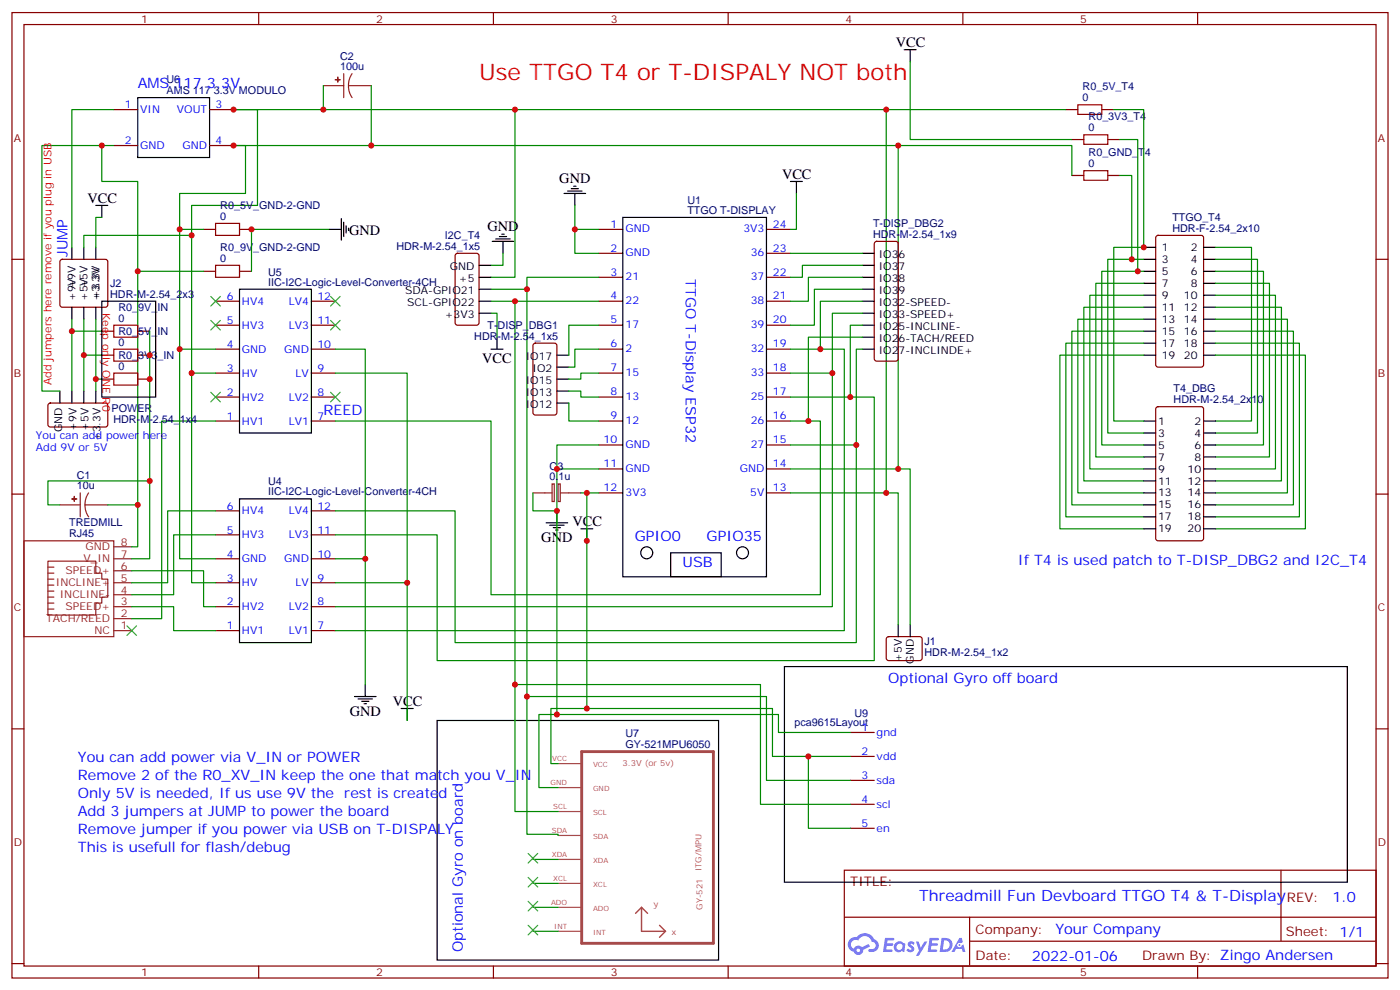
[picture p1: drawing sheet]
<svg xmlns="http://www.w3.org/2000/svg" width="412mm" height="292mm" viewBox="0 0 412 292" stroke-linecap="round" stroke-linejoin="round" font-family="sans-serif">
<g fill="none" stroke="#870000" stroke-width=".35">
<path d="M3.5 3.7h405.4v284.3h-405.4zM7.1 7.2h398.2v277.3h-398.2zM76.2 3.7v3.5M145.3 3.7v3.5M214.5 3.7v3.5M283.6 3.7v3.5M352.8 3.7v3.5M3.5 76.4h3.6M405.3 76.4h3.6M3.5 145.5h3.6M405.3 145.5h3.6M3.5 214.7h3.6"/>
<path d="M405.3 214.7h3.6M248.7 256.3h156.6v28.2h-156.6zM377.3 256.3v20.9M248.7 270.1h156.5M285.6 277.2h119.6M285.6 270.1v14.2M3.5 283.8h3.6M76.2 284.5v3.5M145.3 284.5v3.5M214.5 284.5v3.5M283.6 284.5v3.5M352.8 284.5v3.5"/>
<path d="M405.3 283.8h3.6"/>
</g>
<g fill="#5487ff">
<path d="M267.7 277.5a1.22 1.22 0 0 1 1.7 .2l-.4 .6a.47 .47 0 0 0-.3-.4 .47 .47 0 0 0-.5 .2l.1 .2a1.14 1.14 0 0 1 .8 1.8 1.14 1.14 0 0 1-1.9 0l-.2-.2 .5-.6 .7 .5a.29 .29 0 0 0 .3-.3 .29 .29 0 0 0-.2-.3 1.04 1.04 0 0 1-.6-1.7z"/>
<path d="M260.7 276.2h2.4l.3 .2-.2 .5-1.8 .1-.1 .8h1.5l.3 .4-.3 .4h-1.6l-.2 1.1h1.7l.2 .3-.2 .3-2.6 .1z"/>
<path d="M273.8 276.2h2.4l.3 .2-.1 .5-1.8 .1-.2 .8h1.6l.3 .4-.4 .4-1.6-.1-.1 1.1 1.7 .1 .2 .3-.2 .3-2.6 .1z"/>
<path d="M282.6 276.2h.7l.3 1.3-.6 .3a.69 .69 0 0 0-1 .3 .69 .69 0 0 0 .4 .9 .69 .69 0 0 0 .9-.6l.5-.2 .6 2.2h-.8l-.2-.9h-1.8l-.5 .9h-.8z"/>
<path d="M269.8 277.3h.8l.6 1.8 1.1-1.8h.9l-2.6 4.2h-.8l.9-1.5z"/>
<path d="M277.4 276.2l-.6 4.2h1.3a2.11 2.11 0 0 0 2.5-2.1 2.11 2.11 0 0 0-2.5-2.1zM278.1 277a1.39 1.39 0 0 1 1.7 1.4 1.39 1.39 0 0 1-1.8 1.2h-.3z"/>
<path d="M263.7 277.8a1.54 1.54 0 0 0-.1 2.2 1.54 1.54 0 0 0 2.2 .1l.6 .3 .3-2.3-.2-.3h-.4a1.49 1.49 0 0 0-2.4 0zM264 278.8a.94 .94 0 0 1 1.8 0 .94 .94 0 0 1-1.8 0z"/>
<path d="M250.4 276.6a2.18 2.18 0 0 0 1.1 3.7 1.44 1.44 0 0 0 1.6 .9 1.44 1.44 0 0 0 1.2-1.4l2-1.1-.5-.7-1.9 1a1.47 1.47 0 0 0-2.4 .4 1.39 1.39 0 0 1-.7-1.9 1.39 1.39 0 0 1 2-.5 2.12 2.12 0 0 1 2.2-1.3 2.12 2.12 0 0 1 1.9 1.7 1.14 1.14 0 0 1 1.1 1.4 1.14 1.14 0 0 1-1.7 .7 .43 .43 0 0 0-.5 .4 .43 .43 0 0 0 .4 .5 1.98 1.98 0 0 0 2.5-1.2 1.98 1.98 0 0 0-1.2-2.6 3.1 3.1 0 0 0-5.3-.6l-.9 .1zM252.3 279.9a.55 .55 0 0 1 1.1 0 .55 .55 0 0 1-1.1 0z"/>
<circle cx="282.6" cy="278.3" r=".26"/>
</g>
<g fill="none" stroke="#000" stroke-width=".35">
<path d="M266.3 14.6h3.6M268.1 14.6v3.6M40.6 28.8h21.1v17.6h-21.1zM166.2 57h6.3M167.2 56.3h4.2M168.3 55.6h2.1M169 54.9h.7M169.3 57v3.5M232.8 53.4h3.6M234.6 53.4v3.6M21.2 72.8v3.6M24.7 72.8v3.6"/>
<path d="M28.2 72.8v3.6M28.2 60.5h3.5M30 60.5v3.5M97 67.6h3.5M100.5 64.4v6.3M101.2 65.4v4.3M102 66.5v2.1M102.7 67.2v.7M141.1 78.1h3.5M145 71.1h6.3M146 70.4h4.3M147.1 69.7h2.1"/>
<path d="M147.8 69h.7M148.2 71.1v3.5M183.4 64h42.4v105.9h-42.4zM254 78.1h3.5M254 74.6h3.5M336.9 72.8h3.5M336.9 76.4h3.5M336.9 79.9h3.5M354.5 72.8h3.6M354.5 76.4h3.6M354.5 79.9h3.6M21.2 90.5v3.5"/>
<path d="M24.7 90.5v3.5M28.2 90.5v3.5M30 88.7h15.9v28.2h-15.9zM70.6 85.2h21.1v42.3h-21.1zM141.1 81.7h3.5M141.1 85.2h3.5M141.1 88.7h3.5M141.1 92.3h3.5M146.4 99.3v3.5M254 81.7h3.5M254 85.2h3.5M254 88.7h3.5"/>
<path d="M254 92.3h3.5M254 95.8h3.5M254 99.3h3.5M336.9 83.4h3.5M336.9 87h3.5M336.9 90.5h3.5M336.9 94h3.5M336.9 97.5h3.5M354.5 83.4h3.6M354.5 87h3.6M354.5 90.5h3.6M354.5 94h3.6"/>
<path d="M354.5 97.5h3.6M17.6 115.2v3.5M21.2 115.2v3.5M24.7 115.2v3.5M28.2 115.2v3.5M144.6 102.8h3.6M164 104.6h3.6M164 108.1h3.6M164 111.7h3.6M164 115.2h3.6M164 118.7h3.6M254 102.8h3.5"/>
<path d="M336.9 101.1h3.5M336.9 104.6h3.5M354.5 101.1h3.6M354.5 104.6h3.6M336.9 124h3.5M336.9 127.5h3.5M336.9 131.1h3.5M336.9 134.6h3.5M336.9 138.1h3.5M354.5 124h3.6M354.5 127.5h3.6M354.5 131.1h3.6"/>
<path d="M354.5 134.6h3.6M354.5 138.1h3.6M70.6 146.9h21.1v42.4h-21.1zM160.9 154h6.3M161.9 154.7h4.3M163 155.4h2.1M163.7 156.1h.7M164 150.5v3.5M171.1 155.8h3.5M172.9 155.8v3.5M336.9 155.8h3.5M336.9 141.6h3.5"/>
<path d="M336.9 145.2h3.5M336.9 148.7h3.5M336.9 152.2h3.5M354.5 155.8h3.6M354.5 141.6h3.6M354.5 145.2h3.6M354.5 148.7h3.6M354.5 152.2h3.6M197.6 162.8h14.9v7.1h-14.9zM231.1 196.3h165.8v63.5h-165.8zM264.6 184v3.5M268.1 184v3.5"/>
<path d="M104.4 205.1h6.4M105.5 205.8h4.2M106.5 206.6h2.2M107.2 207.3h.7M107.6 201.6v3.5M118.2 208.7h3.5M119.9 208.7v3.5M128.8 212.2h82.9v70.6h-82.9z"/>
<circle cx="190.5" cy="162.8" r="1.76"/>
<circle cx="218.7" cy="162.8" r="1.76"/>
</g>
<g fill="none" stroke="#870000" stroke-width=".35">
<path d="M33.5 32.3h7.1M61.7 32.3h7.1M314 32.3h3.5M324.6 32.3h3.5M33.5 42.9h7.1M61.7 42.9h7.1M315.7 41.1h3.6M315.7 51.7h3.6M326.3 41.1h3.5M326.3 51.7h3.5M17.9 76.6l.4-.2h12.7l.5 .2 .2 .5v12.7l-.2 .5-.5 .2h-12.7l-.5-.2-.2-.5v-12.7zM60 67.6h3.5"/>
<path d="M60 79.9h3.5M70.6 67.6h3.5M70.6 79.9h3.5M134.3 74.8l.5-.2h5.6l.7 .4v20.1l-.5 .6-5.8 .1-.7-.5v-20zM176.4 67.6h7M176.4 74.6h7M225.8 67.6h7M225.8 74.6h7M257.8 71.3l.4-.2h5.7l.5 .2 .2 .5v33.9l-.3 .5-.4 .2h-5.7l-.5-.3-.2-.4v-33.9zM340.7 69.5l.4-.2h12.7l.7 .5v37.6l-.4 .7h-13l-.6-.4-.1-37.7zM30 97.5h3.5M40.6 97.5h3.5"/>
<path d="M63.5 88.7h7.1M63.5 95.8h7.1M91.7 88.7h7.1M91.7 95.8h7.1M176.4 81.7h7M176.4 88.7h7M176.4 95.8h7M225.8 81.7h7M225.8 88.7h7M225.8 95.8h7M14.3 118.9l.5-.2 16.5 .1 .4 .6v5.9l-.7 .5-16.5-.1-.4-.6v-5.7zM30 104.6h3.5"/>
<path d="M30 111.7h3.5M40.6 104.6h3.5M40.6 111.7h3.5M63.5 102.8h7.1M63.5 109.9h7.1M63.5 116.9h7.1M91.7 102.8h7.1M91.7 109.9h7.1M91.7 116.9h7.1M157.2 101.3l.5-.2h5.6l.7 .4v20l-.4 .7h-5.9l-.7-.4v-20zM176.4 102.8h7M176.4 109.9h7"/>
<path d="M176.4 116.9h7M225.8 102.8h7M225.8 109.9h7M225.8 116.9h7M340.7 120l.4-.2h12.7l.7 .4v38.4l-.4 .6-13 .1-.6-.5-.1-38.3zM63.5 124h7.1M91.7 124h7.1M176.4 124h7M176.4 131.1h7M176.4 138.1h7M225.8 124h7M225.8 131.1h7"/>
<path d="M225.8 138.1h7M63.5 157.5h7.1M63.5 150.5h7.1M91.7 157.5h7.1M91.7 150.5h7.1M176.4 145.2h7M225.8 145.2h7M63.5 178.7h7.1M63.5 171.6h7.1M63.5 164.6h7.1M91.7 178.7h7.1M91.7 171.6h7.1"/>
<path d="M91.7 164.6h7.1M63.5 185.7h7.1M91.7 185.7h7.1M261.3 187.7l.5-.2 9.4 .1 .4 .6v5.9l-.7 .5-9.4-.1-.4-.6v-5.7zM250.5 215.7h7M250.5 222.8h7M250.5 229.8h7M250.5 236.9h7M250.5 243.9h7"/>
</g>
<g fill="none" stroke="#008700" stroke-width=".35">
<path d="M268.1 18.2v22.9h47.6M33.5 32.3h-12.3v40.5M95.2 25.2v7.1M109.4 25.2v17.7M151.7 32.3v49.4h-7.1M261.1 32.3h52.9M328.1 32.3h8.8v40.5h-8.8v51.2h8.8M30 42.9h-17.7v72.3h5.3M33.5 42.9h-3.5v10.5h10.6v107.6h-1.8M234.6 57v10.6h-1.8M264.6 42.9h51.1v8.8M329.8 51.7h3.6v24.7"/>
<path d="M329.8 41.1h5.3v38.8M30 64h-1.8v8.8M40.6 79.9h19.4M52.9 67.6h7.1M56.4 69.3h-31.7v3.5M97 67.6h-22.9v12.3M148.2 74.6v3.5h-3.6M169.3 60.5v7.1h7.1M169.3 67.6v7h7.1M232.8 74.6h21.2M254 78.1h-17.6v3.6h-3.6M336.9 76.4h-10.6v51.1h10.6"/>
<path d="M336.9 79.9h-12.3v51.2h12.3M358.1 72.8h10.6v51.2h-10.6M358.1 76.4h12.3v51.1h-12.3M358.1 79.9h14.1v51.2h-14.1M21.2 94v21.2M21.2 97.5h8.8M24.7 94v21.2M28.2 94v21.2M44.1 97.5v44.1M144.6 92.3h1.8v7M144.6 88.7h7.1M144.6 85.2h10.6"/>
<path d="M176.4 81.7h-21.2v123.4M176.4 88.7h-24.7v112.9M176.4 95.8h-8.8v8.8M254 81.7h-15.9v7h-5.3M254 85.2h-14.1v10.6h-7.1M254 88.7h-12.3v14.1M254 92.3h-8.8v17.6M254 95.8h-3.5v21.1M254 99.3h-15.9v24.7M336.9 83.4h-14.1v51.2h14.1M336.9 87h-15.9v51.1h15.9M336.9 90.5h-17.6v51.1h17.6"/>
<path d="M336.9 94h-19.4v51.2h19.4M336.9 97.5h-21.2v51.2h21.2M358.1 83.4h15.8v51.2h-15.8M358.1 87h17.6v51.1h-17.6M358.1 90.5h19.4v51.1h-19.4M358.1 94h21.1v51.2h-21.1M358.1 97.5h22.9v51.2h-22.9M24.7 104.6h5.3M28.2 111.7h1.8M52.9 102.8h10.6M56.4 109.9h7.1M98.8 102.8h8.8v61.8"/>
<path d="M98.8 109.9h21.1v102.3M167.6 115.2h3.5v1.7h5.3M167.6 118.7v5.3h8.8M176.4 102.8h-7.1v5.3h-1.7M176.4 109.9h-5.3v1.8h-3.5M232.8 109.9h12.4v68.8h-146.4M232.8 102.8h15.9v82.9h-149.9M232.8 116.9h24.7v77.7h-128.7v-37.1h-30M254 102.8h-1.8v28.3M336.9 101.1h-22.9v51.1h22.9M336.9 104.6h-24.7v51.2h24.7M358.1 101.1h24.7v51.1h-24.7"/>
<path d="M358.1 104.6h26.4v51.2h-26.4M63.5 124h-15.9v58.2h-8.8M98.8 124h45.8v51.2h97.1v-51.2h-8.9M176.4 138.1h-12.4v72.3M176.4 131.1h-12.4v7M232.8 138.1h31.8v-95.2h-195.8h3.5v14.1h-19.4v107.6h10.6M232.8 131.1h19.4v58.2h-118.1v-38.8h-35.3M264.6 138.1h3.5v45.9M17.6 148.7h-3.5v-7.1h30v23h-5.3M31.7 148.7h8.9M63.5 157.5h-12.3v17.7h-12.4M63.5 150.5h-14.1v21.1h-10.6"/>
<path d="M157 145.2v5.3h7M171.1 145.2h1.8M176.4 145.2h-3.5v63.5M232.8 145.2h28.3v-112.9h-192.3h7v28.2h-19.4v111.1h7.1M261.1 145.2h3.5v38.8M38.8 178.7h12.4v7h12.3M38.8 168.1h21.2v10.6h3.5M98.8 164.6h8.8v37M98.8 171.6h21.1M250.5 215.7h-21.2v-5.3h-70.6v21.6h5.7M238.1 222.8v21.1h12.4M250.5 222.8h-23v-14.1h-65.2v16.2h2.1"/>
<path d="M250.5 229.8h-24.7v-24.7h-70.6v40.6h9.2v.4M250.5 236.9h-26.5v-35.3h-72.3v37.4h12.7M157 259.8v.4h7.4M157 252.8v.3h7.4M157 273.9v.4h7.4M157 266.9v.3h7.4"/>
</g>
<path d="M171.3 221.4h38.8v56.4h-38.8z" fill="none" stroke="#a64a4a" stroke-width=".85"/>
<path d="M164.4 224.9h6.9M164.4 232h6.9M164.4 239h6.9M164.4 246.1h6.9M164.4 253.1h6.9M164.4 260.2h6.9M164.4 267.2h6.9M164.4 274.3h6.9" fill="none" stroke="#a64a4a" stroke-width=".35"/>
<path d="M189 267.2v7.1h7M189 267.2l-1.8 1.8M189 267.2l1.7 1.8M194.3 272.5l1.7 1.8M196 274.3l-1.7 1.7" fill="none" stroke="#a64a4a" stroke-width=".42"/>
<g fill="none" stroke="#3c3" stroke-width=".35">
<path d="M62.1 94.4l2.8 2.8M62.1 87.3l2.8 2.8M64.9 94.4l-2.8 2.8M64.9 87.3l-2.8 2.8M97.4 94.4l2.8 2.8M97.4 87.3l2.8 2.8M100.2 94.4l-2.8 2.8M100.2 87.3l-2.8 2.8M62.1 115.5l2.8 2.9M64.9 115.5l-2.8 2.9M97.4 115.5l2.8 2.9M100.2 115.5l-2.8 2.9"/>
<path d="M37.4 184.3l2.8 2.8M40.2 184.3l-2.8 2.8M155.6 251.4l2.8 2.8M155.6 258.4l2.8 2.8M158.4 251.4l-2.8 2.8M158.4 258.4l-2.8 2.8M155.6 265.5l2.8 2.8M155.6 272.5l2.8 2.8M158.4 265.5l-2.8 2.8M158.4 272.5l-2.8 2.8"/>
</g>
<g fill="none" stroke="#8c2424" stroke-width=".35">
<path d="M95.2 25.2h6M101.2 21.7v7.1M102.7 25.2l.2 1.9 .8 1.7M102.7 25.2h6.7M103.7 21.7l-.8 1.7-.2 1.8M7.1 159.3h26.4v28.2h-26.4zM17.6 148.7h6M23.6 145.2v7M25 148.7l.3 1.8 .8 1.7M25 148.7h6.7M26.1 145.2l-.8 1.6-.3 1.9M157 145.2h5.6"/>
<path d="M162.6 142.5h.7v5.2h-.7zM164.4 142.5h.6v5.2h-.6zM165.1 145.2h6M14.1 179.4h1.8M14.1 177.6h1.8M14.1 175.9h1.8M14.1 174.1h1.8M14.1 172.3h1.8M14.1 170.6h1.8M14.1 168.8h1.8M14.1 167h1.8M14.1 165.3h14.1v3.5h1.8v1.8h1.7v5.3h-1.7v1.7h-1.8v3.6h-14.1z"/>
<path d="M33.5 178.7h5.3M33.5 175.2h5.3M33.5 171.6h5.3M33.5 168.1h5.3M33.5 164.6h5.3M33.5 161h5.3M33.5 185.7h5.3M33.5 182.2h5.3"/>
</g>
<g fill="#8c2424" stroke="#8c2424" stroke-width=".35">
<path d="M21.9 146.2v1.4z"/>
<path d="M21.2 146.9l1.4 .1z"/>
<path d="M99.5 22.8v1.4z"/>
<path d="M98.8 23.5h1.4z"/>
</g>
<path d="M317.5 30.9h7.1v2.8h-7.1zM319.3 39.7h7v2.8h-7zM319.3 50.3h7v2.8h-7zM63.5 65.8h7.1v3.5h-7.1zM63.5 78.1h7.1v3.6h-7.1zM33.5 95.8h7.1v3.5h-7.1zM33.5 102.8h7.1v3.6h-7.1zM33.5 109.9h7.1v3.5h-7.1z" fill="none" stroke="#a10000" stroke-width=".35"/>
<g fill="#c00">
<circle cx="52.9" cy="102.8" r=".88"/>
<circle cx="68.8" cy="32.3" r=".88"/>
<circle cx="56.4" cy="109.9" r=".88"/>
<circle cx="68.8" cy="42.9" r=".88"/>
<circle cx="107.6" cy="164.6" r=".88"/>
<circle cx="164" cy="138.1" r=".88"/>
<circle cx="119.9" cy="171.6" r=".88"/>
<circle cx="172.9" cy="208.7" r=".88"/>
<circle cx="172.9" cy="159.3" r=".88"/>
<circle cx="164" cy="210.4" r=".88"/>
<circle cx="164" cy="150.5" r=".88"/>
<circle cx="155.2" cy="205.1" r=".88"/>
<circle cx="151.7" cy="201.6" r=".88"/>
<circle cx="172.9" cy="145.2" r=".88"/>
<circle cx="95.3" cy="32.3" r=".88"/>
<circle cx="109.4" cy="42.9" r=".88"/>
<circle cx="238.1" cy="222.8" r=".88"/>
<circle cx="40.6" cy="148.7" r=".88"/>
<circle cx="264.6" cy="42.9" r=".88"/>
<circle cx="30" cy="42.9" r=".88"/>
<circle cx="56.4" cy="69.3" r=".88"/>
<circle cx="44.1" cy="141.6" r=".88"/>
<circle cx="44.1" cy="111.7" r=".88"/>
<circle cx="44.1" cy="104.6" r=".88"/>
<circle cx="21.2" cy="97.5" r=".88"/>
<circle cx="24.7" cy="104.6" r=".88"/>
<circle cx="28.2" cy="111.7" r=".88"/>
<circle cx="151.7" cy="88.7" r=".88"/>
<circle cx="155.2" cy="85.2" r=".88"/>
<circle cx="151.7" cy="32.3" r=".88"/>
<circle cx="169.3" cy="67.6" r=".88"/>
<circle cx="241.7" cy="102.8" r=".88"/>
<circle cx="245.2" cy="109.9" r=".88"/>
<circle cx="250.5" cy="116.9" r=".88"/>
<circle cx="238.1" cy="124" r=".88"/>
<circle cx="252.2" cy="131.1" r=".88"/>
<circle cx="261.1" cy="145.2" r=".88"/>
<circle cx="264.6" cy="138.1" r=".88"/>
<circle cx="52.9" cy="67.6" r=".88"/>
<circle cx="74.1" cy="67.6" r=".88"/>
<circle cx="40.6" cy="79.9" r=".88"/>
<circle cx="333.4" cy="76.4" r=".88"/>
<circle cx="336.9" cy="72.8" r=".88"/>
<circle cx="335.1" cy="79.9" r=".88"/>
<circle cx="261.1" cy="32.3" r=".88"/>
</g>
<text font-size="6.7" fill="#f00" x="141.1" y="23.5">Use TTGO T4 or T-DISPALY NOT both</text>
<text font-size="4.6" fill="#00f" x="270.8" y="265.3">Threadmill Fun Devboard TTGO T4 &amp; T-Display</text>
<g font-size="4.2">
<text x="263.9" y="13.9">VCC</text>
<text x="164.8" y="53.9">GND</text>
<text x="230.4" y="52.7">VCC</text>
<text x="25.8" y="59.8">VCC</text>
<text x="102.8" y="69.1">GND</text>
<text x="143.6" y="68">GND</text>
<text x="142.1" y="106.8">VCC</text>
<text x="168.6" y="155">VCC</text>
<text x="159.5" y="159.6">GND</text>
<text x="115.7" y="208">VCC</text>
<text x="103" y="210.8">GND</text>
</g>
<g font-size="4.2" fill="#00f">
<text x="40.6" y="26">AMS 117 3.3V</text>
<text x="19.9" y="75.6" transform="rotate(-90 19.9 75.6)">JUMP</text>
<text x="202.1" y="82.2" transform="rotate(90 202.1 82.2)">TTGO T-Display ESP32</text>
<text x="95.2" y="122.2">REED</text>
<text x="187" y="159.3">GPIO0</text>
<text x="208.1" y="159.3">GPIO35</text>
<text x="201.1" y="167">USB</text>
<text x="299.9" y="166.3">If T4 is used patch to T-DISP_DBG2 and I2C_T4</text>
<text x="261.6" y="201.3">Optional Gyro off board</text>
<text x="22.9" y="224.5">You can add power via V_IN or POWER</text>
<text x="22.9" y="229.8">Remove 2 of the R0_XV_IN keep the one that match you V_IN</text>
<text x="22.9" y="235.1">Only 5V is needed, If us use 9V the</text>
<text x="101.4" y="235.1">rest is created</text>
<text x="22.9" y="240.4">Add 3 jumpers at JUMP to power the board</text>
<text x="22.9" y="245.7">Remove jumper if you power via USB on T-DISPALY</text>
<text x="22.9" y="251">This is usefull for flash/debug</text>
<text x="392.5" y="265.6">1.0</text>
<text x="310.9" y="275.1">Your Company</text>
<text x="136.3" y="280.5" transform="rotate(-90 136.3 280.5)">Optional Gyro on board</text>
<text x="304" y="282.9">2022-01-06</text>
</g>
<g font-size="3.9" fill="#800">
<text x="250.5" y="260.9">TITLE:</text>
<text x="379.1" y="265.6">REV:</text>
<text x="287.4" y="275.1">Company:</text>
<text x="378.7" y="275.7">Sheet: 1/1</text>
<text x="287.4" y="282.8">Date:</text>
<text x="336.4" y="282.8">Drawn By: Zingo Andersen</text>
</g>
<g font-size="3.2" fill="#800">
<text x="41.6" y="6.7">1</text>
<text x="110.8" y="6.7">2</text>
<text x="179.9" y="6.7">3</text>
<text x="249.1" y="6.7">4</text>
<text x="318.2" y="6.7">5</text>
<text x="4.1" y="41.8">A</text>
<text x="405.9" y="41.8">A</text>
<text x="4.1" y="110.9">B</text>
<text x="405.9" y="110.9">B</text>
<text x="4.1" y="180.1">C</text>
<text x="405.9" y="180.1">C</text>
<text x="4.1" y="249.2">D</text>
<text x="405.9" y="249.2">D</text>
<text x="41.6" y="287.5">1</text>
<text x="110.8" y="287.5">2</text>
<text x="179.9" y="287.5">3</text>
<text x="249.1" y="287.5">4</text>
<text x="318.2" y="287.5">5</text>
</g>
<g font-size="3.2" fill="#000080">
<text x="100.2" y="17.6">C2</text>
<text x="100.2" y="20.6">100u</text>
<text x="49" y="27.7">AMS 117 3.3V MODULO</text>
<text x="49" y="24.5">U6</text>
<text x="318.9" y="29.8">0</text>
<text x="318.9" y="26.6">R0_5V_T4</text>
<text x="320.7" y="35.4">R0_3V3_T4</text>
<text x="320.7" y="38.6">0</text>
<text x="320.7" y="46">R0_GND_T4</text>
<text x="320.7" y="49.2">0</text>
<text x="64.9" y="64.7">0</text>
<text x="64.9" y="61.5">R0_5V_GND-2-GND</text>
<text x="202.5" y="63">TTGO T-DISPLAY</text>
<text x="202.5" y="60">U1</text>
<text x="345.4" y="65">TTGO_T4</text>
<text x="131.1" y="70.3">I2C_T4</text>
<text x="257.2" y="70">HDR-M-2.54_1x9</text>
<text x="257.2" y="66.8">T-DISP_DBG2</text>
<text x="345.4" y="68.3">HDR-F-2.54_2x10</text>
<text x="64.9" y="77.1">0</text>
<text x="64.9" y="73.9">R0_9V_GND-2-GND</text>
<text x="116.8" y="73.6">HDR-M-2.54_1x5</text>
<text x="79" y="81.2">U5</text>
<text x="32.5" y="87.8">HDR-M-2.54_2x3</text>
<text x="32.5" y="84.6">J2</text>
<text x="79" y="84.1">IIC-I2C-Logic-Level-Converter-4CH</text>
<text x="34.9" y="94.7">0</text>
<text x="34.9" y="91.5">R0_9V_IN</text>
<text x="34.9" y="101.8">0</text>
<text x="34.9" y="98.6">R0_5V_IN</text>
<text x="139.7" y="100">HDR-M-2.54_1x5</text>
<text x="143.6" y="96.8">T-DISP_DBG1</text>
<text x="34.9" y="105.6">R0_3V3_IN</text>
<text x="34.9" y="108.8">0</text>
<text x="345.7" y="118.7">HDR-M-2.54_2x10</text>
<text x="345.7" y="115.5">T4_DBG</text>
<text x="32.9" y="121.3">POWER</text>
<text x="33.4" y="124.5">HDR-M-2.54_1x4</text>
<text x="22.6" y="141.1">C1</text>
<text x="79" y="142.9">U4</text>
<text x="161.9" y="141.5">0.1u</text>
<text x="161.9" y="138.4">C3</text>
<text x="22.6" y="144.1">10u</text>
<text x="79" y="145.9">IIC-I2C-Logic-Level-Converter-4CH</text>
<text x="20.4" y="155">TREDMILL</text>
<text x="20.4" y="158.2">RJ45</text>
<text x="272.3" y="190">J1</text>
<text x="272.3" y="193.3">HDR-M-2.54_1x2</text>
<text x="234.1" y="214">pca9615Layout</text>
<text x="251.7" y="211">U9</text>
<text x="184.2" y="220.3">GY-521MPU6050</text>
<text x="184.2" y="217.1">U7</text>
</g>
<g font-size="3.2" fill="#00f">
<text x="36.8" y="31.9">1</text>
<text x="41.3" y="33.3">VIN</text>
<text x="52.1" y="33.3">VOUT</text>
<text x="63.5" y="31.9">3</text>
<text x="36.8" y="42.5">2</text>
<text x="41.3" y="43.9">GND</text>
<text x="53.7" y="43.9">GND</text>
<text x="63.5" y="42.5">4</text>
<text x="179.8" y="67">1</text>
<text x="184.3" y="68.4">GND</text>
<text x="219" y="68.4">3V3</text>
<text x="227.7" y="67">24</text>
<text x="179.8" y="74.1">2</text>
<text x="184.3" y="75.5">GND</text>
<text x="221.2" y="75.5">36</text>
<text x="227.7" y="74.1">23</text>
<text x="179.8" y="81.1">3</text>
<text x="184.3" y="82.6">21</text>
<text x="221.2" y="82.6">37</text>
<text x="227.7" y="81.1">22</text>
<text x="66.8" y="88.4">6</text>
<text x="71.3" y="89.8">HV4</text>
<text x="85.1" y="89.8">LV4</text>
<text x="93.5" y="88.4">12</text>
<text x="179.8" y="88.2">4</text>
<text x="184.3" y="89.6">22</text>
<text x="221.2" y="89.6">38</text>
<text x="227.7" y="88.2">21</text>
<text x="66.8" y="95.4">5</text>
<text x="93.5" y="95.4">11</text>
<text x="179.8" y="95.3">5</text>
<text x="227.7" y="95.3">20</text>
<text x="71.3" y="96.8">HV3</text>
<text x="85.1" y="96.8">LV3</text>
<text x="184.3" y="96.7">17</text>
<text x="221.2" y="96.7">39</text>
<text x="66.8" y="102.5">4</text>
<text x="71.3" y="103.9">GND</text>
<text x="83.7" y="103.9">GND</text>
<text x="93.5" y="102.5">10</text>
<text x="179.8" y="102.3">6</text>
<text x="184.3" y="103.7">2</text>
<text x="221.2" y="103.7">32</text>
<text x="227.7" y="102.3">19</text>
<text x="66.8" y="109.5">3</text>
<text x="71.3" y="110.9">HV</text>
<text x="87.1" y="110.9">LV</text>
<text x="93.5" y="109.5">9</text>
<text x="179.8" y="109.4">7</text>
<text x="184.3" y="110.8">15</text>
<text x="221.2" y="110.8">33</text>
<text x="227.7" y="109.4">18</text>
<text x="66.8" y="116.6">2</text>
<text x="71.3" y="118">HV2</text>
<text x="85.1" y="118">LV2</text>
<text x="93.5" y="116.6">8</text>
<text x="179.8" y="116.4">8</text>
<text x="184.3" y="117.8">13</text>
<text x="221.2" y="117.8">25</text>
<text x="227.7" y="116.4">17</text>
<text x="66.8" y="123.6">1</text>
<text x="71.3" y="125.1">HV1</text>
<text x="85.1" y="125.1">LV1</text>
<text x="93.5" y="123.6">7</text>
<text x="179.8" y="123.5">9</text>
<text x="184.3" y="124.9">12</text>
<text x="221.2" y="124.9">26</text>
<text x="227.7" y="123.5">16</text>
<text x="10.6" y="129.3">You can add power here</text>
<text x="177.8" y="130.5">10</text>
<text x="184.3" y="131.9">GND</text>
<text x="221.2" y="131.9">27</text>
<text x="227.7" y="130.5">15</text>
<text x="10.6" y="132.8">Add 9V or 5V</text>
<text x="177.8" y="137.6">11</text>
<text x="227.7" y="137.6">14</text>
<text x="184.3" y="139">GND</text>
<text x="217.9" y="139">GND</text>
<text x="177.8" y="144.6">12</text>
<text x="184.3" y="146.1">3V3</text>
<text x="221" y="146.1">5V</text>
<text x="227.7" y="144.6">13</text>
<text x="66.8" y="150.1">6</text>
<text x="71.3" y="151.5">HV4</text>
<text x="85.1" y="151.5">LV4</text>
<text x="93.5" y="150.1">12</text>
<text x="66.8" y="157.2">5</text>
<text x="71.3" y="158.6">HV3</text>
<text x="85.1" y="158.6">LV3</text>
<text x="93.5" y="157.2">11</text>
<text x="66.8" y="164.2">4</text>
<text x="71.3" y="165.6">GND</text>
<text x="83.7" y="165.6">GND</text>
<text x="93.5" y="164.2">10</text>
<text x="66.8" y="171.3">3</text>
<text x="71.3" y="172.7">HV</text>
<text x="87.1" y="172.7">LV</text>
<text x="93.5" y="171.3">9</text>
<text x="66.8" y="178.3">2</text>
<text x="71.3" y="179.7">HV2</text>
<text x="85.1" y="179.7">LV2</text>
<text x="93.5" y="178.3">8</text>
<text x="66.8" y="185.4">1</text>
<text x="93.5" y="185.4">7</text>
<text x="71.3" y="186.8">HV1</text>
<text x="85.1" y="186.8">LV1</text>
<text x="253.7" y="215.4">1</text>
<text x="258.2" y="216.8">gnd</text>
<text x="253.7" y="222.4">2</text>
<text x="258.2" y="223.8">vdd</text>
<text x="253.7" y="229.5">3</text>
<text x="258.2" y="230.9">sda</text>
<text x="253.7" y="236.5">4</text>
<text x="258.2" y="237.9">scl</text>
<text x="253.7" y="243.6">5</text>
<text x="258.2" y="245">en</text>
</g>
<g font-size="3.2">
<text x="258.8" y="76">IO36</text>
<text x="342.2" y="73.9">1</text>
<text x="342.2" y="77.4">3</text>
<text x="350.8" y="73.9">2</text>
<text x="350.8" y="77.4">4</text>
<text x="132.5" y="79.6">GND</text>
<text x="135.2" y="83.1">+5</text>
<text x="258.8" y="79.6">IO37</text>
<text x="258.8" y="83.1">IO38</text>
<text x="342.2" y="81">5</text>
<text x="350.8" y="81">6</text>
<text x="22.2" y="88.7" transform="rotate(-90 22.2 88.7)">+9V</text>
<text x="22.2" y="84.9" transform="rotate(-90 22.2 84.9)">+9V</text>
<text x="25.8" y="88.7" transform="rotate(-90 25.8 88.7)">+5V</text>
<text x="25.8" y="84.9" transform="rotate(-90 25.8 84.9)">+5V</text>
<text x="29.3" y="88.1" transform="rotate(-90 29.3 88.1)">+3.3V</text>
<text x="119.3" y="86.6">SDA-GPIO21</text>
<text x="258.8" y="86.6">IO39</text>
<text x="342.2" y="84.5">7</text>
<text x="342.2" y="88">9</text>
<text x="348.7" y="88">10</text>
<text x="350.8" y="84.5">8</text>
<text x="120" y="90.1">SCL-GPIO22</text>
<text x="131" y="93.7">+3V3</text>
<text x="258.8" y="90.1">IO32-SPEED-</text>
<text x="258.8" y="93.7">IO33-SPEED+</text>
<text x="342.2" y="91.5">11</text>
<text x="342.2" y="95.1">13</text>
<text x="348.7" y="91.5">12</text>
<text x="348.7" y="95.1">14</text>
<text x="258.8" y="97.2">IO25-INCLINE-</text>
<text x="258.8" y="100.7">IO26-TACH/REED</text>
<text x="342.2" y="98.6">15</text>
<text x="348.7" y="98.6">16</text>
<text x="154.9" y="106">IO17</text>
<text x="258.8" y="104.2">IO27-INCLINDE+</text>
<text x="342.2" y="102.1">17</text>
<text x="342.2" y="105.7">19</text>
<text x="348.7" y="102.1">18</text>
<text x="348.7" y="105.7">20</text>
<text x="154.9" y="113.1">IO15</text>
<text x="156.9" y="109.5">IO2</text>
<text x="154.9" y="116.6">IO13</text>
<text x="154.9" y="120.1">IO12</text>
<text x="341.1" y="125.1">1</text>
<text x="351.8" y="125.1">2</text>
<text x="18.3" y="127.3" transform="rotate(-90 18.3 127.3)">GND</text>
<text x="22.6" y="126.8" transform="rotate(-90 22.6 126.8)">+9V</text>
<text x="26.1" y="126.8" transform="rotate(-90 26.1 126.8)">+5V</text>
<text x="29.6" y="130" transform="rotate(-90 29.6 130)">+3.3V</text>
<text x="341.1" y="128.6">3</text>
<text x="351.8" y="128.6">4</text>
<text x="341.1" y="132.1">5</text>
<text x="341.1" y="135.6">7</text>
<text x="351.8" y="132.1">6</text>
<text x="351.8" y="135.6">8</text>
<text x="341.1" y="139.2">9</text>
<text x="341.1" y="142.7">11</text>
<text x="349.8" y="139.2">10</text>
<text x="349.8" y="142.7">12</text>
<text x="341.1" y="146.2">13</text>
<text x="341.1" y="149.8">15</text>
<text x="349.8" y="146.2">14</text>
<text x="349.8" y="149.8">16</text>
<text x="341.1" y="153.3">17</text>
<text x="349.8" y="153.3">18</text>
<text x="341.1" y="156.8">19</text>
<text x="349.8" y="156.8">20</text>
<text x="265.6" y="195" transform="rotate(-90 265.6 195)">+5V</text>
<text x="269.2" y="195.5" transform="rotate(-90 269.2 195.5)">GND</text>
</g>
<g font-size="3.2" fill="#f00">
<text x="30.1" y="92.1" transform="rotate(90 30.1 92.1)">Keep only ONE R0</text>
<text x="15.2" y="113.4" transform="rotate(-90 15.2 113.4)">Add jumpers here remove if you plug in USB</text>
</g>
<g font-size="3.2" fill="#8d2323">
<text x="35.6" y="160.7">8</text>
<text x="24.6" y="165.6">V_IN</text>
<text x="25.2" y="162.1">GND</text>
<text x="35.6" y="167.7">6</text>
<text x="35.6" y="164.2">7</text>
<text x="16.5" y="172.7">INCLINE+</text>
<text x="19.3" y="169.2">SPEED+</text>
<text x="35.6" y="171.3">5</text>
<text x="17.6" y="176.2">INCLINE-</text>
<text x="19.3" y="179.7">SPEED+</text>
<text x="35.6" y="178.3">3</text>
<text x="35.6" y="174.8">4</text>
<text x="13.6" y="183.3">TACH/REED</text>
<text x="35.6" y="185.4">1</text>
<text x="35.6" y="181.9">2</text>
<text x="27.9" y="186.8">NC</text>
</g>
<g font-size="2.5" fill="#a54b4b">
<text x="183.3" y="225.6">3.3V (or 5v)</text>
<text x="206.6" y="256.6" transform="rotate(-90 206.6 256.6)">ITG/MPU</text>
<text x="192.5" y="267.2">y</text>
<text x="207" y="268" transform="rotate(-90 207 268)">GY-521</text>
<text x="197.8" y="275.3">x</text>
</g>
<g font-size="2.1" fill="#a54b4b">
<text x="162.7" y="224.2">VCC</text>
<text x="174.7" y="225.9">VCC</text>
<text x="162.2" y="231.3">GND</text>
<text x="174.7" y="233">GND</text>
<text x="163" y="238.3">SCL</text>
<text x="162.5" y="245.4">SDA</text>
<text x="174.7" y="240">SCL</text>
<text x="174.7" y="247.1">SDA</text>
<text x="162.5" y="252.4">XDA</text>
<text x="174.7" y="254.2">XDA</text>
<text x="163" y="259.5">XCL</text>
<text x="174.7" y="261.2">XCL</text>
<text x="162.3" y="266.5">ADO</text>
<text x="174.7" y="268.3">ADO</text>
<text x="163.3" y="273.6">INT</text>
<text x="174.7" y="275.3">INT</text>
</g>
</svg>
